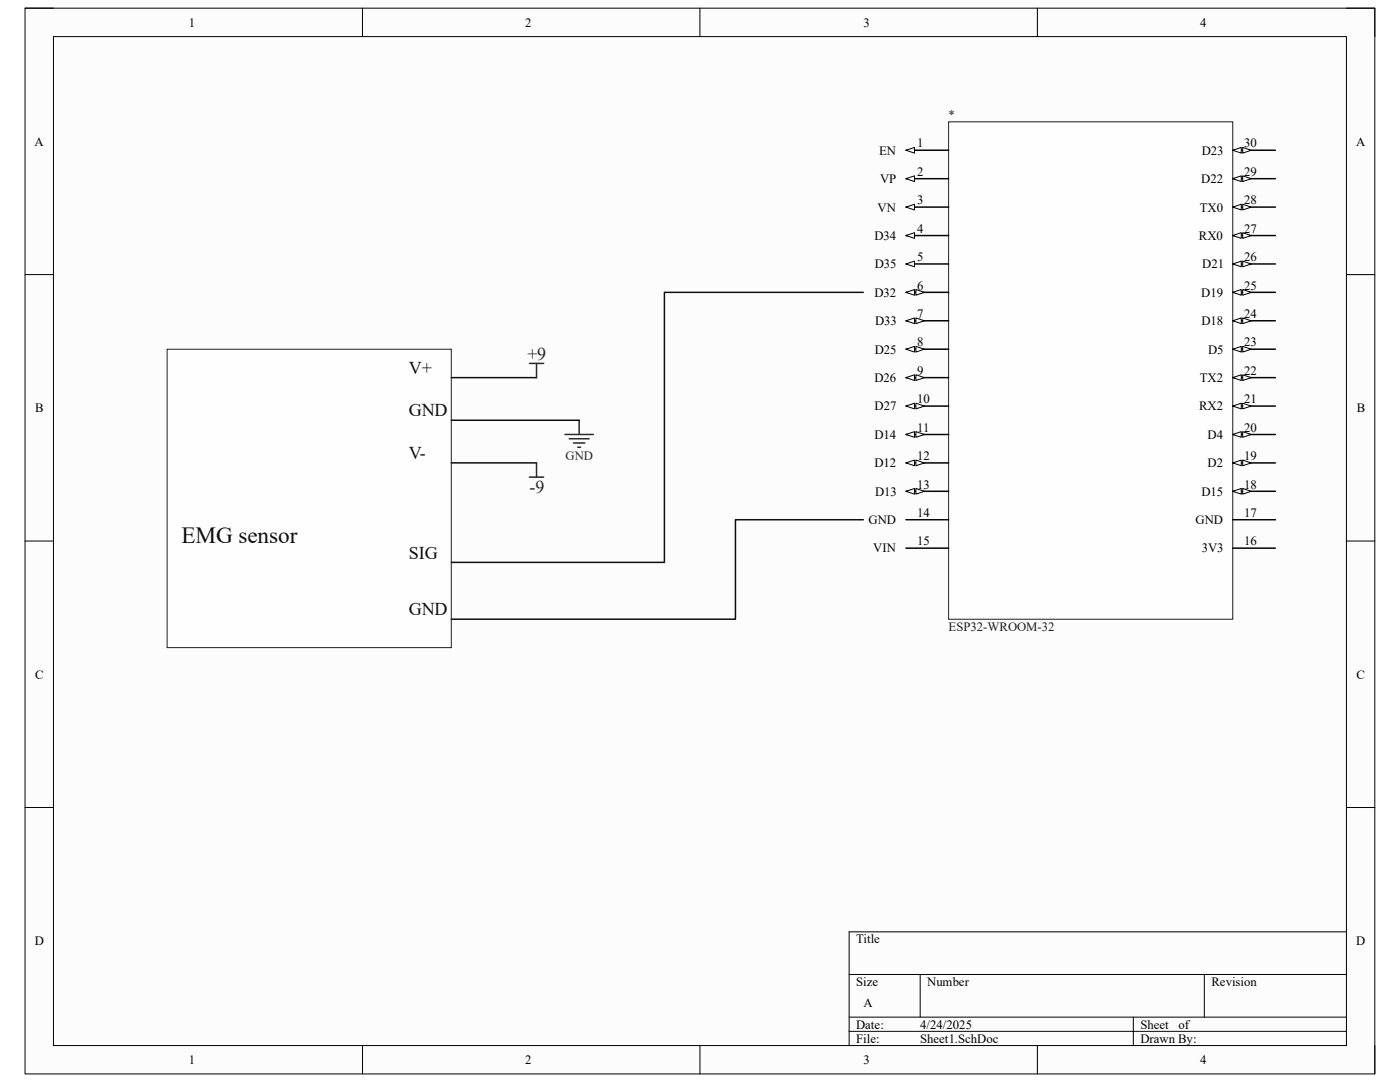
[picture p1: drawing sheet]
<svg xmlns="http://www.w3.org/2000/svg" width="279mm" height="216mm" viewBox="0 0 279 216" stroke-linecap="round" stroke-linejoin="round" font-family="sans-serif">
<path d="M5 1.6h269.4v212.7h-269.4z" fill-rule="evenodd" fill="#fcfcfc"/>
<path d="M5 1.6h269.4v212.7h-269.4z" fill="none" stroke="#000" stroke-width=".2"/>
<path d="M10.7 7.3h258v201.3h-258z" fill-rule="evenodd" fill="#fcfcfc"/>
<g fill="none" stroke="#000" stroke-width=".2">
<path d="M5 1.6h5.7M10.7 7.3h258v201.3h-258zM72.3 1.6v5.7M139.7 1.6v5.7M207 1.6v5.7M268.7 1.6h5.7v5.7M5 54.8h5.7M268.7 54.8h5.7M5 108h5.7M268.7 108h5.7M5 161.1h5.7M268.7 161.1h5.7"/>
<path d="M169.5 194.4h99.2M183.6 194.4v8.6M240.3 194.4v8.6M268.7 185.9h-99.2v22.7M72.3 208.6v5.7M139.7 208.6v5.7M169.5 203h99.2M169.5 205.8h99.2M207 208.6v5.7M226.2 203v5.6M274.4 208.6v5.7"/>
</g>
<path d="M33.4 69.7h56.7v59.5h-56.7z" fill-rule="evenodd" fill="#fefefe"/>
<path d="M33.4 69.7h56.7v59.5h-56.7z" fill="none" stroke="#1c1c1c" stroke-width=".2"/>
<path d="M105.7 72.5h2.8M107.1 72.5v2.9M105.7 95.2h2.8M107.1 92.4v2.8M112.7 86.7h5.7M113.6 87.5h4M114.4 88.4h2.3M115.3 89.2h.6M115.6 83.9v2.8" fill="none" stroke="#262626" stroke-width=".3"/>
<path d="M172.3 58.3h-39.7v53.9h-42.5M90.1 75.4h17M90.1 83.9h25.5M90.1 92.4h17M172.3 103.7h-25.5v19.9h-56.7" fill="none" stroke="#0e0e0e" stroke-width=".3"/>
<path d="M189.3 24.3h56.7v99.3h-56.7z" fill-rule="evenodd" fill="#fefefe"/>
<path d="M189.3 24.3h56.7v99.3h-56.7z" fill="none" stroke="#1c1c1c" stroke-width=".2"/>
<path d="M180.8 30h8.5" fill="none" stroke="#000" stroke-width=".3"/>
<path d="M180.8 30l1.7-.6v1.2z" fill="#fbfbfb"/>
<path d="M180.8 30l1.7-.6v1.2z" fill="none" stroke="#000" stroke-width=".2"/>
<path d="M180.8 35.7h8.5" fill="none" stroke="#000" stroke-width=".3"/>
<path d="M180.8 35.7l1.7-.6v1.1z" fill="#fbfbfb"/>
<path d="M180.8 35.7l1.7-.6v1.1z" fill="none" stroke="#000" stroke-width=".2"/>
<path d="M180.8 41.3h8.5" fill="none" stroke="#000" stroke-width=".3"/>
<path d="M180.8 41.3l1.7-.5v1.1z" fill="#fbfbfb"/>
<path d="M180.8 41.3l1.7-.5v1.1z" fill="none" stroke="#000" stroke-width=".2"/>
<path d="M180.8 47h8.5" fill="none" stroke="#000" stroke-width=".3"/>
<path d="M180.8 47l1.7-.6v1.2z" fill="#fbfbfb"/>
<path d="M180.8 47l1.7-.6v1.2z" fill="none" stroke="#000" stroke-width=".2"/>
<path d="M180.8 52.7h8.5" fill="none" stroke="#000" stroke-width=".3"/>
<path d="M180.8 52.7l1.7-.6v1.1z" fill="#fbfbfb"/>
<path d="M180.8 52.7l1.7-.6v1.1z" fill="none" stroke="#000" stroke-width=".2"/>
<path d="M180.8 58.3h8.5" fill="none" stroke="#000" stroke-width=".3"/>
<path d="M180.8 58.3l1.7-.5v1.1z" fill="#fbfbfb"/>
<path d="M180.8 58.3l1.7-.5v1.1z" fill="none" stroke="#000" stroke-width=".2"/>
<path d="M182.8 57.8l1.7 .5-1.7 .6z" fill="#fbfbfb"/>
<path d="M182.8 57.8l1.7 .5-1.7 .6z" fill="none" stroke="#000" stroke-width=".2"/>
<path d="M180.8 64h8.5" fill="none" stroke="#000" stroke-width=".3"/>
<path d="M180.8 64l1.7-.6v1.2z" fill="#fbfbfb"/>
<path d="M180.8 64l1.7-.6v1.2z" fill="none" stroke="#000" stroke-width=".2"/>
<path d="M182.8 63.4l1.7 .6-1.7 .6z" fill="#fbfbfb"/>
<path d="M182.8 63.4l1.7 .6-1.7 .6z" fill="none" stroke="#000" stroke-width=".2"/>
<path d="M180.8 69.7h8.5" fill="none" stroke="#000" stroke-width=".3"/>
<path d="M180.8 69.7l1.7-.6v1.2z" fill="#fbfbfb"/>
<path d="M180.8 69.7l1.7-.6v1.2z" fill="none" stroke="#000" stroke-width=".2"/>
<path d="M182.8 69.1l1.7 .6-1.7 .6z" fill="#fbfbfb"/>
<path d="M182.8 69.1l1.7 .6-1.7 .6z" fill="none" stroke="#000" stroke-width=".2"/>
<path d="M180.8 75.4h8.5" fill="none" stroke="#000" stroke-width=".3"/>
<path d="M180.8 75.4l1.7-.6v1.1z" fill="#fbfbfb"/>
<path d="M180.8 75.4l1.7-.6v1.1z" fill="none" stroke="#000" stroke-width=".2"/>
<path d="M182.8 74.8l1.7 .6-1.7 .5z" fill="#fbfbfb"/>
<path d="M182.8 74.8l1.7 .6-1.7 .5z" fill="none" stroke="#000" stroke-width=".2"/>
<path d="M180.8 81h8.5" fill="none" stroke="#000" stroke-width=".3"/>
<path d="M180.8 81l1.7-.5v1.1z" fill="#fbfbfb"/>
<path d="M180.8 81l1.7-.5v1.1z" fill="none" stroke="#000" stroke-width=".2"/>
<path d="M182.8 80.5l1.7 .5-1.7 .6z" fill="#fbfbfb"/>
<path d="M182.8 80.5l1.7 .5-1.7 .6z" fill="none" stroke="#000" stroke-width=".2"/>
<path d="M180.8 86.7h8.5" fill="none" stroke="#000" stroke-width=".3"/>
<path d="M180.8 86.7l1.7-.6v1.2z" fill="#fbfbfb"/>
<path d="M180.8 86.7l1.7-.6v1.2z" fill="none" stroke="#000" stroke-width=".2"/>
<path d="M182.8 86.1l1.7 .6-1.7 .6z" fill="#fbfbfb"/>
<path d="M182.8 86.1l1.7 .6-1.7 .6z" fill="none" stroke="#000" stroke-width=".2"/>
<path d="M180.8 92.4h8.5" fill="none" stroke="#000" stroke-width=".3"/>
<path d="M180.8 92.4l1.7-.6v1.1z" fill="#fbfbfb"/>
<path d="M180.8 92.4l1.7-.6v1.1z" fill="none" stroke="#000" stroke-width=".2"/>
<path d="M182.8 91.8l1.7 .6-1.7 .5z" fill="#fbfbfb"/>
<path d="M182.8 91.8l1.7 .6-1.7 .5z" fill="none" stroke="#000" stroke-width=".2"/>
<path d="M180.8 98h8.5" fill="none" stroke="#000" stroke-width=".3"/>
<path d="M180.8 98l1.7-.5v1.1z" fill="#fbfbfb"/>
<path d="M180.8 98l1.7-.5v1.1z" fill="none" stroke="#000" stroke-width=".2"/>
<path d="M182.8 97.5l1.7 .5-1.7 .6z" fill="#fbfbfb"/>
<path d="M182.8 97.5l1.7 .5-1.7 .6z" fill="none" stroke="#000" stroke-width=".2"/>
<path d="M246 30h8.5M180.8 103.7h8.5M180.8 109.4h8.5" fill="none" stroke="#000" stroke-width=".3"/>
<path d="M246 30l1.7-.6v1.2z" fill="#fbfbfb"/>
<path d="M246 30l1.7-.6v1.2z" fill="none" stroke="#000" stroke-width=".2"/>
<path d="M248 29.4l1.7 .6-1.7 .6z" fill="#fbfbfb"/>
<path d="M248 29.4l1.7 .6-1.7 .6z" fill="none" stroke="#000" stroke-width=".2"/>
<path d="M246 35.7h8.5" fill="none" stroke="#000" stroke-width=".3"/>
<path d="M246 35.7l1.7-.6v1.1z" fill="#fbfbfb"/>
<path d="M246 35.7l1.7-.6v1.1z" fill="none" stroke="#000" stroke-width=".2"/>
<path d="M248 35.1l1.7 .6-1.7 .5z" fill="#fbfbfb"/>
<path d="M248 35.1l1.7 .6-1.7 .5z" fill="none" stroke="#000" stroke-width=".2"/>
<path d="M246 41.3h8.5" fill="none" stroke="#000" stroke-width=".3"/>
<path d="M246 41.3l1.7-.5v1.1z" fill="#fbfbfb"/>
<path d="M246 41.3l1.7-.5v1.1z" fill="none" stroke="#000" stroke-width=".2"/>
<path d="M248 40.8l1.7 .5-1.7 .6z" fill="#fbfbfb"/>
<path d="M248 40.8l1.7 .5-1.7 .6z" fill="none" stroke="#000" stroke-width=".2"/>
<path d="M246 47h8.5" fill="none" stroke="#000" stroke-width=".3"/>
<path d="M246 47l1.7-.6v1.2z" fill="#fbfbfb"/>
<path d="M246 47l1.7-.6v1.2z" fill="none" stroke="#000" stroke-width=".2"/>
<path d="M248 46.4l1.7 .6-1.7 .6z" fill="#fbfbfb"/>
<path d="M248 46.4l1.7 .6-1.7 .6z" fill="none" stroke="#000" stroke-width=".2"/>
<path d="M246 52.7h8.5" fill="none" stroke="#000" stroke-width=".3"/>
<path d="M246 52.7l1.7-.6v1.1z" fill="#fbfbfb"/>
<path d="M246 52.7l1.7-.6v1.1z" fill="none" stroke="#000" stroke-width=".2"/>
<path d="M248 52.1l1.7 .6-1.7 .5z" fill="#fbfbfb"/>
<path d="M248 52.1l1.7 .6-1.7 .5z" fill="none" stroke="#000" stroke-width=".2"/>
<path d="M246 58.3h8.5" fill="none" stroke="#000" stroke-width=".3"/>
<path d="M246 58.3l1.7-.5v1.1z" fill="#fbfbfb"/>
<path d="M246 58.3l1.7-.5v1.1z" fill="none" stroke="#000" stroke-width=".2"/>
<path d="M248 57.8l1.7 .5-1.7 .6z" fill="#fbfbfb"/>
<path d="M248 57.8l1.7 .5-1.7 .6z" fill="none" stroke="#000" stroke-width=".2"/>
<path d="M246 64h8.5" fill="none" stroke="#000" stroke-width=".3"/>
<path d="M246 64l1.7-.6v1.2z" fill="#fbfbfb"/>
<path d="M246 64l1.7-.6v1.2z" fill="none" stroke="#000" stroke-width=".2"/>
<path d="M248 63.4l1.7 .6-1.7 .6z" fill="#fbfbfb"/>
<path d="M248 63.4l1.7 .6-1.7 .6z" fill="none" stroke="#000" stroke-width=".2"/>
<path d="M246 69.7h8.5" fill="none" stroke="#000" stroke-width=".3"/>
<path d="M246 69.7l1.7-.6v1.2z" fill="#fbfbfb"/>
<path d="M246 69.7l1.7-.6v1.2z" fill="none" stroke="#000" stroke-width=".2"/>
<path d="M248 69.1l1.7 .6-1.7 .6z" fill="#fbfbfb"/>
<path d="M248 69.1l1.7 .6-1.7 .6z" fill="none" stroke="#000" stroke-width=".2"/>
<path d="M246 75.4h8.5" fill="none" stroke="#000" stroke-width=".3"/>
<path d="M246 75.4l1.7-.6v1.1z" fill="#fbfbfb"/>
<path d="M246 75.4l1.7-.6v1.1z" fill="none" stroke="#000" stroke-width=".2"/>
<path d="M248 74.8l1.7 .6-1.7 .5z" fill="#fbfbfb"/>
<path d="M248 74.8l1.7 .6-1.7 .5z" fill="none" stroke="#000" stroke-width=".2"/>
<path d="M246 81h8.5" fill="none" stroke="#000" stroke-width=".3"/>
<path d="M246 81l1.7-.5v1.1z" fill="#fbfbfb"/>
<path d="M246 81l1.7-.5v1.1z" fill="none" stroke="#000" stroke-width=".2"/>
<path d="M248 80.5l1.7 .5-1.7 .6z" fill="#fbfbfb"/>
<path d="M248 80.5l1.7 .5-1.7 .6z" fill="none" stroke="#000" stroke-width=".2"/>
<path d="M246 86.7h8.5" fill="none" stroke="#000" stroke-width=".3"/>
<path d="M246 86.7l1.7-.6v1.2z" fill="#fbfbfb"/>
<path d="M246 86.7l1.7-.6v1.2z" fill="none" stroke="#000" stroke-width=".2"/>
<path d="M248 86.1l1.7 .6-1.7 .6z" fill="#fbfbfb"/>
<path d="M248 86.1l1.7 .6-1.7 .6z" fill="none" stroke="#000" stroke-width=".2"/>
<path d="M246 92.4h8.5" fill="none" stroke="#000" stroke-width=".3"/>
<path d="M246 92.4l1.7-.6v1.1z" fill="#fbfbfb"/>
<path d="M246 92.4l1.7-.6v1.1z" fill="none" stroke="#000" stroke-width=".2"/>
<path d="M248 91.8l1.7 .6-1.7 .5z" fill="#fbfbfb"/>
<path d="M248 91.8l1.7 .6-1.7 .5z" fill="none" stroke="#000" stroke-width=".2"/>
<path d="M246 98h8.5" fill="none" stroke="#000" stroke-width=".3"/>
<path d="M246 98l1.7-.5v1.1z" fill="#fbfbfb"/>
<path d="M246 98l1.7-.5v1.1z" fill="none" stroke="#000" stroke-width=".2"/>
<path d="M248 97.5l1.7 .5-1.7 .6z" fill="#fbfbfb"/>
<path d="M248 97.5l1.7 .5-1.7 .6z" fill="none" stroke="#000" stroke-width=".2"/>
<path d="M246 103.7h8.5M246 109.4h8.5" fill="none" stroke="#000" stroke-width=".3"/>
<text font-size="4.6" fill="#0e0e0e" x="36.2" y="108.4">EMG sensor</text>
<g font-size="3.6" fill="#262626">
<text x="105.2" y="71.8">+9</text>
<text x="105.7" y="98.4">-9</text>
</g>
<g font-size="3.6" fill="#0e0e0e">
<text x="81.6" y="74.6">V+</text>
<text x="81.6" y="83.1">GND</text>
<text x="81.6" y="91.6">V-</text>
<text x="81.6" y="111.5">SIG</text>
<text x="81.6" y="122.8">GND</text>
</g>
<g font-size="2.5">
<text x="37.7" y="5.3">1</text>
<text x="104.8" y="5.3">2</text>
<text x="172.3" y="5.3">3</text>
<text x="239.5" y="5.3">4</text>
<text x="6.9" y="29.1">A</text>
<text x="183" y="29.4">1</text>
<text x="248.3" y="29.4">30</text>
<text x="270.6" y="29.1">A</text>
<text x="175.4" y="30.9">EN</text>
<text x="183" y="35.1">2</text>
<text x="239.8" y="30.9">D23</text>
<text x="248.3" y="35.1">29</text>
<text x="175.6" y="36.5">VP</text>
<text x="183" y="40.8">3</text>
<text x="239.7" y="36.5">D22</text>
<text x="248.3" y="40.8">28</text>
<text x="174.5" y="47.9">D34</text>
<text x="175.1" y="42.2">VN</text>
<text x="183" y="46.4">4</text>
<text x="239.3" y="47.9">RX0</text>
<text x="239.4" y="42.2">TX0</text>
<text x="248.3" y="46.4">27</text>
<text x="174.6" y="53.6">D35</text>
<text x="183" y="52.1">5</text>
<text x="239.9" y="53.6">D21</text>
<text x="248.3" y="52.1">26</text>
<text x="174.5" y="59.2">D32</text>
<text x="183" y="57.8">6</text>
<text x="239.7" y="59.2">D19</text>
<text x="248.3" y="57.8">25</text>
<text x="174.6" y="64.9">D33</text>
<text x="183" y="63.5">7</text>
<text x="239.8" y="64.9">D18</text>
<text x="248.3" y="63.5">24</text>
<text x="174.6" y="70.6">D25</text>
<text x="183" y="69.1">8</text>
<text x="241.1" y="70.6">D5</text>
<text x="248.3" y="69.1">23</text>
<text x="174.5" y="76.2">D26</text>
<text x="183" y="74.8">9</text>
<text x="239.4" y="76.2">TX2</text>
<text x="248.3" y="74.8">22</text>
<text x="7" y="82.3">B</text>
<text x="174.5" y="81.9">D27</text>
<text x="183" y="80.5">10</text>
<text x="239.3" y="81.9">RX2</text>
<text x="248.3" y="80.5">21</text>
<text x="270.8" y="82.3">B</text>
<text x="174.5" y="87.5">D14</text>
<text x="183" y="86.1">11</text>
<text x="241" y="87.5">D4</text>
<text x="248.3" y="86.1">20</text>
<text x="174.5" y="93.2">D12</text>
<text x="183" y="91.8">12</text>
<text x="241" y="93.2">D2</text>
<text x="248.3" y="91.8">19</text>
<text x="174.6" y="98.9">D13</text>
<text x="183" y="97.5">13</text>
<text x="239.8" y="98.9">D15</text>
<text x="248.3" y="97.5">18</text>
<text x="173.4" y="104.6">GND</text>
<text x="183" y="103.2">14</text>
<text x="238.6" y="104.6">GND</text>
<text x="248.3" y="103.2">17</text>
<text x="174.3" y="110.2">VIN</text>
<text x="183" y="108.8">15</text>
<text x="239.8" y="110.2">3V3</text>
<text x="248.3" y="108.8">16</text>
<text x="7" y="135.4">C</text>
<text x="270.7" y="135.4">C</text>
<text x="6.9" y="188.6">D</text>
<text x="170.9" y="188.2">Title</text>
<text x="270.7" y="188.6">D</text>
<text x="170.9" y="196.7">Size</text>
<text x="185" y="196.7">Number</text>
<text x="241.8" y="196.7">Revision</text>
<text x="172.3" y="201">A</text>
<text x="170.9" y="205.2">Date:</text>
<text x="170.9" y="208.1">File:</text>
<text x="183.6" y="205.2">4/24/2025</text>
<text x="183.7" y="208.1">Sheet1.SchDoc</text>
<text x="227.6" y="205.2">Sheet</text>
<text x="227.6" y="208.1">Drawn By:</text>
<text x="235.2" y="205.2">of</text>
<text x="37.7" y="212.3">1</text>
<text x="104.8" y="212.3">2</text>
<text x="172.3" y="212.3">3</text>
<text x="239.5" y="212.3">4</text>
</g>
<g font-size="2.5" fill="#1c1c1c">
<text x="189.3" y="23.7">*</text>
<text x="189.3" y="125.9">ESP32-WROOM-32</text>
</g>
<text font-size="2.5" fill="#262626" x="112.9" y="91.8">GND</text>
</svg>
